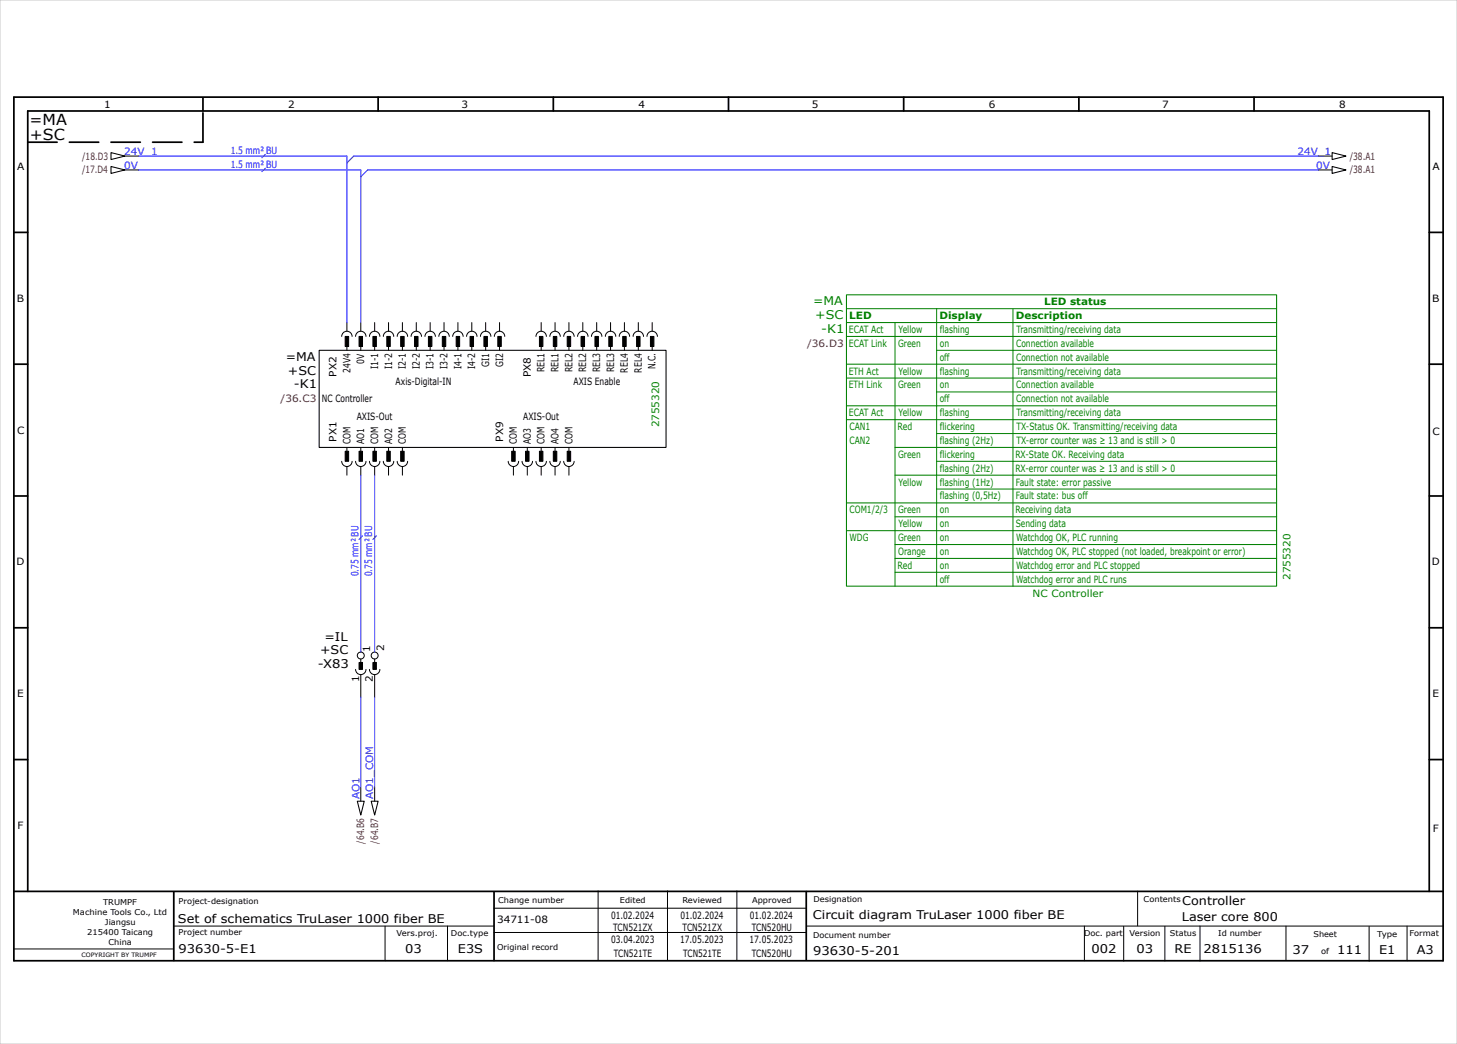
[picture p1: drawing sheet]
<svg xmlns="http://www.w3.org/2000/svg" width="420mm" height="301mm" viewBox="0 0 420 301" stroke-linecap="round" stroke-linejoin="round" font-family="sans-serif">
<g fill="none" stroke="#000" stroke-width=".5">
<path d="M4 28h412v249h-412zM58.5 28.2v3.8M109 28v4M159.5 28v4M210 28v4M260.5 28v4M311 28v4M361.5 28v4M4 67h4M412 67h4M4 105h4M412 105h4"/>
<path d="M4 143h4M412 143h4M4 181h4M412 181h4M4 219h4M412 219h4M4 257h412M8 257v-225h404v225M50.1 257.1v19.8M142.4 257.2v19.8M232.4 257.1v19.7"/>
</g>
<g fill="none" stroke="#000" stroke-width=".29">
<path d="M36 45h4M36 49h4M380 45h4M380 49h4M98.5 97a1.5 1.5 0 0 1 1.5-1.5 1.5 1.5 0 0 1 1.5 1.5M100 93v2.5M100 99v2M102.5 97a1.5 1.5 0 0 1 1.5-1.5 1.5 1.5 0 0 1 1.5 1.5M104 93v2.5M104 99v2M106.5 97a1.5 1.5 0 0 1 1.5-1.5 1.5 1.5 0 0 1 1.5 1.5M108 93v2.5"/>
<path d="M108 99v2M110.5 97a1.5 1.5 0 0 1 1.5-1.5 1.5 1.5 0 0 1 1.5 1.5M112 93v2.5M112 99v2M114.5 97a1.5 1.5 0 0 1 1.5-1.5 1.5 1.5 0 0 1 1.5 1.5M116 93v2.5M116 99v2M118.5 97a1.5 1.5 0 0 1 1.5-1.5 1.5 1.5 0 0 1 1.5 1.5M120 93v2.5M120 99v2M122.5 97a1.5 1.5 0 0 1 1.5-1.5 1.5 1.5 0 0 1 1.5 1.5M124 93v2.5"/>
<path d="M124 99v2M126.5 97a1.5 1.5 0 0 1 1.5-1.5 1.5 1.5 0 0 1 1.5 1.5M128 93v2.5M128 99v2M130.5 97a1.5 1.5 0 0 1 1.5-1.5 1.5 1.5 0 0 1 1.5 1.5M132 93v2.5M132 99v2M134.5 97a1.5 1.5 0 0 1 1.5-1.5 1.5 1.5 0 0 1 1.5 1.5M136 93v2.5M136 99v2M138.5 97a1.5 1.5 0 0 1 1.5-1.5 1.5 1.5 0 0 1 1.5 1.5M140 93v2.5"/>
<path d="M140 99v2M142.5 97a1.5 1.5 0 0 1 1.5-1.5 1.5 1.5 0 0 1 1.5 1.5M144 93v2.5M144 99v2M154.5 97a1.5 1.5 0 0 1 1.5-1.5 1.5 1.5 0 0 1 1.5 1.5M156 93v2.5M156 99v2M158.5 97a1.5 1.5 0 0 1 1.5-1.5 1.5 1.5 0 0 1 1.5 1.5M160 93v2.5M160 99v2M162.5 97a1.5 1.5 0 0 1 1.5-1.5 1.5 1.5 0 0 1 1.5 1.5M164 93v2.5"/>
<path d="M164 99v2M166.5 97a1.5 1.5 0 0 1 1.5-1.5 1.5 1.5 0 0 1 1.5 1.5M168 93v2.5M168 99v2M170.5 97a1.5 1.5 0 0 1 1.5-1.5 1.5 1.5 0 0 1 1.5 1.5M172 93v2.5M172 99v2M174.5 97a1.5 1.5 0 0 1 1.5-1.5 1.5 1.5 0 0 1 1.5 1.5M176 93v2.5M176 99v2M178.5 97a1.5 1.5 0 0 1 1.5-1.5 1.5 1.5 0 0 1 1.5 1.5M180 93v2.5"/>
<path d="M180 99v2M182.5 97a1.5 1.5 0 0 1 1.5-1.5 1.5 1.5 0 0 1 1.5 1.5M184 93v2.5M184 99v2M186.5 97a1.5 1.5 0 0 1 1.5-1.5 1.5 1.5 0 0 1 1.5 1.5M188 93v2.5M188 99v2M98.5 133a1.5 1.5 0 0 0 1.5 1.5 1.5 1.5 0 0 0 1.5-1.5M100 129v2M100 134.5v2.5M102.5 133a1.5 1.5 0 0 0 1.5 1.5 1.5 1.5 0 0 0 1.5-1.5M104 129v2"/>
<path d="M104 134.5v2.5M106.5 133a1.5 1.5 0 0 0 1.5 1.5 1.5 1.5 0 0 0 1.5-1.5M108 129v2M108 134.5v2.5M110.5 133a1.5 1.5 0 0 0 1.5 1.5 1.5 1.5 0 0 0 1.5-1.5M112 129v2M112 134.5v2.5M114.5 133a1.5 1.5 0 0 0 1.5 1.5 1.5 1.5 0 0 0 1.5-1.5M116 129v2M116 134.5v2.5M146.5 133a1.5 1.5 0 0 0 1.5 1.5 1.5 1.5 0 0 0 1.5-1.5M148 129v2"/>
<path d="M148 134.5v2.5M150.5 133a1.5 1.5 0 0 0 1.5 1.5 1.5 1.5 0 0 0 1.5-1.5M152 129v2M152 134.5v2.5M154.5 133a1.5 1.5 0 0 0 1.5 1.5 1.5 1.5 0 0 0 1.5-1.5M156 129v2M156 134.5v2.5M158.5 133a1.5 1.5 0 0 0 1.5 1.5 1.5 1.5 0 0 0 1.5-1.5M160 129v2M160 134.5v2.5M162.5 133a1.5 1.5 0 0 0 1.5 1.5 1.5 1.5 0 0 0 1.5-1.5M164 129v2"/>
<path d="M164 134.5v2.5M102.5 193a1.5 1.5 0 0 0 1.5 1.5 1.5 1.5 0 0 0 1.5-1.5M104 190v2M104 194.5v6.5M106.5 193a1.5 1.5 0 0 0 1.5 1.5 1.5 1.5 0 0 0 1.5-1.5M108 190v2M108 194.5v6.5M104 227v4M108 227v4M172.4 256.9v20M192.4 256.9v20M212.4 256.9v20"/>
<path d="M327.9 256.9v10M4.1 273.6h45.7M50.1 267h92.2M111 267v10M129 267v10M142.4 261.9h90M142.4 268.9h90M232.5 267h183.5M312.6 267v10M323.9 267.1v10M335.8 267.1v10M345.9 267v10.1"/>
<path d="M370.7 267v9.8M394.7 267.1v10M405.6 267v10"/>
<circle cx="104" cy="189" r="1"/>
<circle cx="108" cy="189" r="1"/>
</g>
<path d="M8 41h50.5M58.5 41v-8.8" fill="none" stroke="#000" stroke-width=".5" stroke-dasharray="8.5 3.5"/>
<path d="M0 0h420v301h-420z" fill="none" stroke="#c9c9c9" stroke-width=".29"/>
<path d="M32 44l4 1-4 1zM32 48l4 1-4 1zM384 44l4 1-4 1zM384 48l4 1-4 1zM92 101h100v28h-100zM103 231h2l-1 4zM107 231h2l-1 4z" fill="none" stroke="#000" stroke-width=".3"/>
<g fill="#000" stroke="#000" stroke-width=".29">
<path d="M99.5 97h1v2.9h-1z" fill-rule="evenodd"/>
<path d="M103.5 97h1v2.9h-1z" fill-rule="evenodd"/>
<path d="M107.5 97h1v2.9h-1z" fill-rule="evenodd"/>
<path d="M111.5 97h1v2.9h-1z" fill-rule="evenodd"/>
<path d="M115.5 97h1v2.9h-1z" fill-rule="evenodd"/>
<path d="M119.5 97h1v2.9h-1z" fill-rule="evenodd"/>
<path d="M123.5 97h1v2.9h-1z" fill-rule="evenodd"/>
<path d="M127.5 97h1v2.9h-1z" fill-rule="evenodd"/>
<path d="M131.5 97h1v2.9h-1z" fill-rule="evenodd"/>
<path d="M135.5 97h1v2.9h-1z" fill-rule="evenodd"/>
<path d="M139.5 97h1v2.9h-1z" fill-rule="evenodd"/>
<path d="M143.5 97h1v2.9h-1z" fill-rule="evenodd"/>
<path d="M155.5 97h1v2.9h-1z" fill-rule="evenodd"/>
<path d="M159.5 97h1v2.9h-1z" fill-rule="evenodd"/>
<path d="M163.5 97h1v2.9h-1z" fill-rule="evenodd"/>
<path d="M167.5 97h1v2.9h-1z" fill-rule="evenodd"/>
<path d="M171.5 97h1v2.9h-1z" fill-rule="evenodd"/>
<path d="M175.5 97h1v2.9h-1z" fill-rule="evenodd"/>
<path d="M179.5 97h1v2.9h-1z" fill-rule="evenodd"/>
<path d="M183.5 97h1v2.9h-1z" fill-rule="evenodd"/>
<path d="M187.5 97h1v2.9h-1z" fill-rule="evenodd"/>
<path d="M99.5 130.1h1v2.9h-1z" fill-rule="evenodd"/>
<path d="M103.5 130.1h1v2.9h-1z" fill-rule="evenodd"/>
<path d="M107.5 130.1h1v2.9h-1z" fill-rule="evenodd"/>
<path d="M111.5 130.1h1v2.9h-1z" fill-rule="evenodd"/>
<path d="M115.5 130.1h1v2.9h-1z" fill-rule="evenodd"/>
<path d="M147.5 130.1h1v2.9h-1z" fill-rule="evenodd"/>
<path d="M151.5 130.1h1v2.9h-1z" fill-rule="evenodd"/>
<path d="M155.5 130.1h1v2.9h-1z" fill-rule="evenodd"/>
<path d="M159.5 130.1h1v2.9h-1z" fill-rule="evenodd"/>
<path d="M163.5 130.1h1v2.9h-1z" fill-rule="evenodd"/>
<path d="M103.5 191h1v2h-1z" fill-rule="evenodd"/>
<path d="M107.5 191h1v2h-1z" fill-rule="evenodd"/>
</g>
<g fill="none" stroke="#008000" stroke-width=".3">
<path d="M244 85h124v84h-124zM244 93h124M244 97h124M244 105h124M244 109h124M244 117h124M244 121h124M258 129h110M258 137h110M244 145h124M244 153h124M258 149h110"/>
<path d="M258 157h110M258 161h110M258 165h110"/>
</g>
<path d="M244 89h124M258 93v76M270 89v80M292 89v80M270 101h98M270 113h98M270 125h98M270 133h98M270 141h98" fill="none" stroke="#008000" stroke-width=".29"/>
<path d="M40 49h64v44M40 45h60v48M380 45h-278l-2 2M380 49h-274l-2 2M104 137v51M108 137v51M104 201v26M108 201v26" fill="none" stroke="#00f" stroke-width=".29"/>
<path d="M76.5 44.5l-1 1M76.5 48.5l-1 1M104.5 154.5l-1 1M108.5 154.5l-1 1" fill="none" stroke="#00f" stroke-width=".3"/>
<g font-size="4.4">
<text x="8.5" y="36">=MA</text>
<text x="8.6" y="40.5">+SC</text>
</g>
<g font-size="3.5" fill="#008000">
<text x="234.4" y="88">=MA</text>
<text x="235" y="92">+SC</text>
<text x="236.7" y="96">-K1</text>
</g>
<g font-size="3.5">
<text x="82.4" y="104">=MA</text>
<text x="83" y="108">+SC</text>
<text x="84.7" y="112">-K1</text>
<text x="93.5" y="184.7">=IL</text>
<text x="92.3" y="188.7">+SC</text>
<text x="91.6" y="192.7">-X83</text>
<text x="340.8" y="261">Controller</text>
<text x="51.3" y="266">Set of schematics TruLaser 1000 fiber BE</text>
<text x="234.3" y="265">Circuit diagram TruLaser 1000 fiber BE</text>
<text x="340.7" y="265.5">Laser core 800</text>
<text x="51.5" y="274.7">93630-5-E1</text>
<text x="116.8" y="274.9">03</text>
<text x="132" y="274.9">E3S</text>
<text x="234.4" y="275.3">93630-5-201</text>
<text x="314.6" y="274.8">002</text>
<text x="327.6" y="274.9">03</text>
<text x="338.6" y="274.8">RE</text>
<text x="346.9" y="274.7">2815136</text>
<text x="372.6" y="275">37</text>
<text x="385.4" y="275">111</text>
<text x="397.6" y="275">E1</text>
<text x="408.4" y="275">A3</text>
</g>
<g font-size="2.9">
<text x="30" y="31">1</text>
<text x="83" y="31">2</text>
<text x="133.1" y="31">3</text>
<text x="184.1" y="31">4</text>
<text x="234.1" y="31">5</text>
<text x="285" y="31">6</text>
<text x="335" y="31">7</text>
<text x="386" y="31">8</text>
<text x="5" y="49">A</text>
<text x="413" y="49">A</text>
<text x="4.8" y="87">B</text>
<text x="412.8" y="87">B</text>
<text x="101" y="107.5" transform="rotate(-90 101 107.5)">24V4</text>
<text x="105" y="104.9" transform="rotate(-90 105 104.9)">0V</text>
<text x="109" y="106.5" transform="rotate(-90 109 106.5)">I1-1</text>
<text x="113" y="106.5" transform="rotate(-90 113 106.5)">I1-2</text>
<text x="117" y="106.5" transform="rotate(-90 117 106.5)">I2-1</text>
<text x="121" y="106.5" transform="rotate(-90 121 106.5)">I2-2</text>
<text x="125" y="106.5" transform="rotate(-90 125 106.5)">I3-1</text>
<text x="129" y="106.5" transform="rotate(-90 129 106.5)">I3-2</text>
<text x="133" y="106.5" transform="rotate(-90 133 106.5)">I4-1</text>
<text x="137" y="106.5" transform="rotate(-90 137 106.5)">I4-2</text>
<text x="141" y="105.7" transform="rotate(-90 141 105.7)">GI1</text>
<text x="145" y="105.8" transform="rotate(-90 145 105.8)">GI2</text>
<text x="157" y="107.3" transform="rotate(-90 157 107.3)">REL1</text>
<text x="161" y="107.3" transform="rotate(-90 161 107.3)">REL1</text>
<text x="165" y="107.3" transform="rotate(-90 165 107.3)">REL2</text>
<text x="169" y="107.3" transform="rotate(-90 169 107.3)">REL2</text>
<text x="173" y="107.3" transform="rotate(-90 173 107.3)">REL3</text>
<text x="177" y="107.3" transform="rotate(-90 177 107.3)">REL3</text>
<text x="181" y="107.4" transform="rotate(-90 181 107.4)">REL4</text>
<text x="185" y="107.4" transform="rotate(-90 185 107.4)">REL4</text>
<text x="189" y="106.5" transform="rotate(-90 189 106.5)">N.C.</text>
<text x="97" y="108.6" transform="rotate(-90 97 108.6)">PX2</text>
<text x="114" y="111">Axis-Digital-IN</text>
<text x="153" y="108.7" transform="rotate(-90 153 108.7)">PX8</text>
<text x="165.3" y="111">AXIS Enable</text>
<text x="92.8" y="116">NC Controller</text>
<text x="5" y="125">C</text>
<text x="102.9" y="121">AXIS-Out</text>
<text x="150.9" y="121">AXIS-Out</text>
<text x="413" y="125.5">C</text>
<text x="97" y="127.3" transform="rotate(-90 97 127.3)">PX1</text>
<text x="101" y="128.1" transform="rotate(-90 101 128.1)">COM</text>
<text x="105" y="128" transform="rotate(-90 105 128)">AO1</text>
<text x="109" y="128.1" transform="rotate(-90 109 128.1)">COM</text>
<text x="113" y="128" transform="rotate(-90 113 128)">AO2</text>
<text x="117" y="128.1" transform="rotate(-90 117 128.1)">COM</text>
<text x="145" y="127.3" transform="rotate(-90 145 127.3)">PX9</text>
<text x="149" y="128.1" transform="rotate(-90 149 128.1)">COM</text>
<text x="153" y="128" transform="rotate(-90 153 128)">AO3</text>
<text x="157" y="128.1" transform="rotate(-90 157 128.1)">COM</text>
<text x="161" y="128" transform="rotate(-90 161 128)">AO4</text>
<text x="165" y="128.1" transform="rotate(-90 165 128.1)">COM</text>
<text x="4.8" y="163">D</text>
<text x="412.7" y="163">D</text>
<text x="106.7" y="187.9" transform="rotate(-90 106.7 187.9)">1</text>
<text x="110.8" y="187.7" transform="rotate(-90 110.8 187.7)">2</text>
<text x="103.5" y="196.6" transform="rotate(-90 103.5 196.6)">1</text>
<text x="107.5" y="196.7" transform="rotate(-90 107.5 196.7)">2</text>
<text x="5" y="201">E</text>
<text x="413" y="201">E</text>
<text x="5.1" y="239">F</text>
<text x="413" y="240">F</text>
<text x="143.3" y="266">34711-08</text>
<text x="176.1" y="264.9">01.02.2024</text>
<text x="176.8" y="268.4">TCN521ZX</text>
<text x="196.1" y="264.9">01.02.2024</text>
<text x="196.8" y="268.4">TCN521ZX</text>
<text x="216.1" y="264.9">01.02.2024</text>
<text x="216.7" y="268.4">TCN520HU</text>
<text x="176.2" y="271.9">03.04.2023</text>
<text x="176.9" y="275.9">TCN521TE</text>
<text x="196" y="271.9">17.05.2023</text>
<text x="196.9" y="275.9">TCN521TE</text>
<text x="216" y="271.9">17.05.2023</text>
<text x="216.7" y="275.9">TCN520HU</text>
</g>
<g font-size="2.9" fill="#b60000">
<text x="23.7" y="46">/18.D3</text>
<text x="389.1" y="46">/38.A1</text>
<text x="23.6" y="50">/17.D4</text>
<text x="389.1" y="50">/38.A1</text>
<text x="232.7" y="100">/36.D3</text>
<text x="80.9" y="116">/36.C3</text>
<text x="105" y="243.2" transform="rotate(-90 105 243.2)">/64.B6</text>
<text x="109" y="243.2" transform="rotate(-90 109 243.2)">/64.B7</text>
</g>
<g font-size="2.9" fill="#00f">
<text x="35.8" y="44.6">24V_1</text>
<text x="66.5" y="44.3">1.5 mm² BU</text>
<text x="374" y="44.6">24V_1</text>
<text x="35.8" y="48.6">0V</text>
<text x="66.5" y="48.3">1.5 mm² BU</text>
<text x="379.4" y="48.6">0V</text>
<text x="103.3" y="166.2" transform="rotate(-90 103.3 166.2)">0.75 mm² BU</text>
<text x="107.3" y="166.2" transform="rotate(-90 107.3 166.2)">0.75 mm² BU</text>
<text x="103.6" y="230.4" transform="rotate(-90 103.6 230.4)">AO1</text>
<text x="107.6" y="230.4" transform="rotate(-90 107.6 230.4)">AO1_COM</text>
</g>
<g font-size="2.9" fill="#008000">
<text x="301" y="88">LED status</text>
<text x="244.8" y="92">LED</text>
<text x="270.8" y="92">Display</text>
<text x="292.8" y="92">Description</text>
<text x="244.7" y="100">ECAT Link</text>
<text x="244.7" y="96">ECAT Act</text>
<text x="258.9" y="100">Green</text>
<text x="259" y="96">Yellow</text>
<text x="270.9" y="96">flashing</text>
<text x="270.9" y="100">on</text>
<text x="292.9" y="100">Connection available</text>
<text x="293" y="96">Transmitting/receiving data</text>
<text x="244.7" y="108">ETH Act</text>
<text x="259" y="108">Yellow</text>
<text x="270.9" y="104">off</text>
<text x="270.9" y="108">flashing</text>
<text x="292.9" y="104">Connection not available</text>
<text x="293" y="108">Transmitting/receiving data</text>
<text x="244.7" y="112">ETH Link</text>
<text x="258.9" y="112">Green</text>
<text x="270.9" y="112">on</text>
<text x="292.9" y="112">Connection available</text>
<text x="244.7" y="120">ECAT Act</text>
<text x="259" y="120">Yellow</text>
<text x="270.9" y="116">off</text>
<text x="270.9" y="120">flashing</text>
<text x="292.9" y="116">Connection not available</text>
<text x="293" y="120">Transmitting/receiving data</text>
<text x="190" y="123.2" transform="rotate(-90 190 123.2)">2755320</text>
<text x="244.9" y="124">CAN1</text>
<text x="258.7" y="124">Red</text>
<text x="270.9" y="124">flickering</text>
<text x="293" y="124">TX-Status OK. Transmitting/receiving data</text>
<text x="244.9" y="128">CAN2</text>
<text x="258.9" y="132">Green</text>
<text x="270.9" y="128">flashing (2Hz)</text>
<text x="270.9" y="132">flickering</text>
<text x="292.7" y="132">RX-State OK. Receiving data</text>
<text x="293" y="128">TX-error counter was ≥ 13 and is still &gt; 0</text>
<text x="270.9" y="136">flashing (2Hz)</text>
<text x="292.7" y="136">RX-error counter was ≥ 13 and is still &gt; 0</text>
<text x="259" y="140">Yellow</text>
<text x="270.9" y="140">flashing (1Hz)</text>
<text x="292.8" y="140">Fault state: error passive</text>
<text x="244.9" y="148">COM1/2/3</text>
<text x="258.9" y="148">Green</text>
<text x="270.9" y="144">flashing (0,5Hz)</text>
<text x="270.9" y="148">on</text>
<text x="292.7" y="148">Receiving data</text>
<text x="292.8" y="144">Fault state: bus off</text>
<text x="244.9" y="156">WDG</text>
<text x="258.9" y="156">Green</text>
<text x="259" y="152">Yellow</text>
<text x="270.9" y="152">on</text>
<text x="270.9" y="156">on</text>
<text x="292.8" y="152">Sending data</text>
<text x="292.9" y="156">Watchdog OK, PLC running</text>
<text x="258.9" y="160">Orange</text>
<text x="270.9" y="160">on</text>
<text x="292.9" y="160">Watchdog OK, PLC stopped (not loaded, breakpoint or error)</text>
<text x="258.7" y="164">Red</text>
<text x="270.9" y="164">on</text>
<text x="270.9" y="168">off</text>
<text x="292.9" y="164">Watchdog error and PLC stopped</text>
<text x="292.9" y="168">Watchdog error and PLC runs</text>
<text x="372" y="167.2" transform="rotate(-90 372 167.2)">2755320</text>
<text x="297.6" y="172">NC Controller</text>
</g>
<g font-size="2.3">
<text x="21" y="263.8">Machine Tools Co., Ltd</text>
<text x="29.7" y="260.8">TRUMPF</text>
<text x="51.5" y="260.7">Project-designation</text>
<text x="143.6" y="260.4">Change number</text>
<text x="178.7" y="260.4">Edited</text>
<text x="196.7" y="260.4">Reviewed</text>
<text x="216.8" y="260.4">Approved</text>
<text x="234.5" y="260.2">Designation</text>
<text x="329.7" y="260.1">Contents</text>
<text x="25.2" y="269.6">215400 Taicang</text>
<text x="30.3" y="266.7">Jiangsu</text>
<text x="51.5" y="269.7">Project number</text>
<text x="114.3" y="269.9">Vers.proj.</text>
<text x="130" y="269.9">Doc.type</text>
<text x="312.5" y="269.8">Doc. part</text>
<text x="325.6" y="269.9">Version</text>
<text x="337.3" y="269.8">Status</text>
<text x="351.2" y="269.8">Id number</text>
<text x="406.4" y="270">Format</text>
<text x="31.3" y="272.5">China</text>
<text x="143.3" y="273.9">Original record</text>
<text x="234.4" y="270.3">Document number</text>
<text x="378.6" y="270">Sheet</text>
<text x="380.8" y="275">of</text>
<text x="397" y="270">Type</text>
</g>
<text font-size="1.7" x="23.5" y="275.8">COPYRIGHT BY TRUMPF</text>
</svg>
